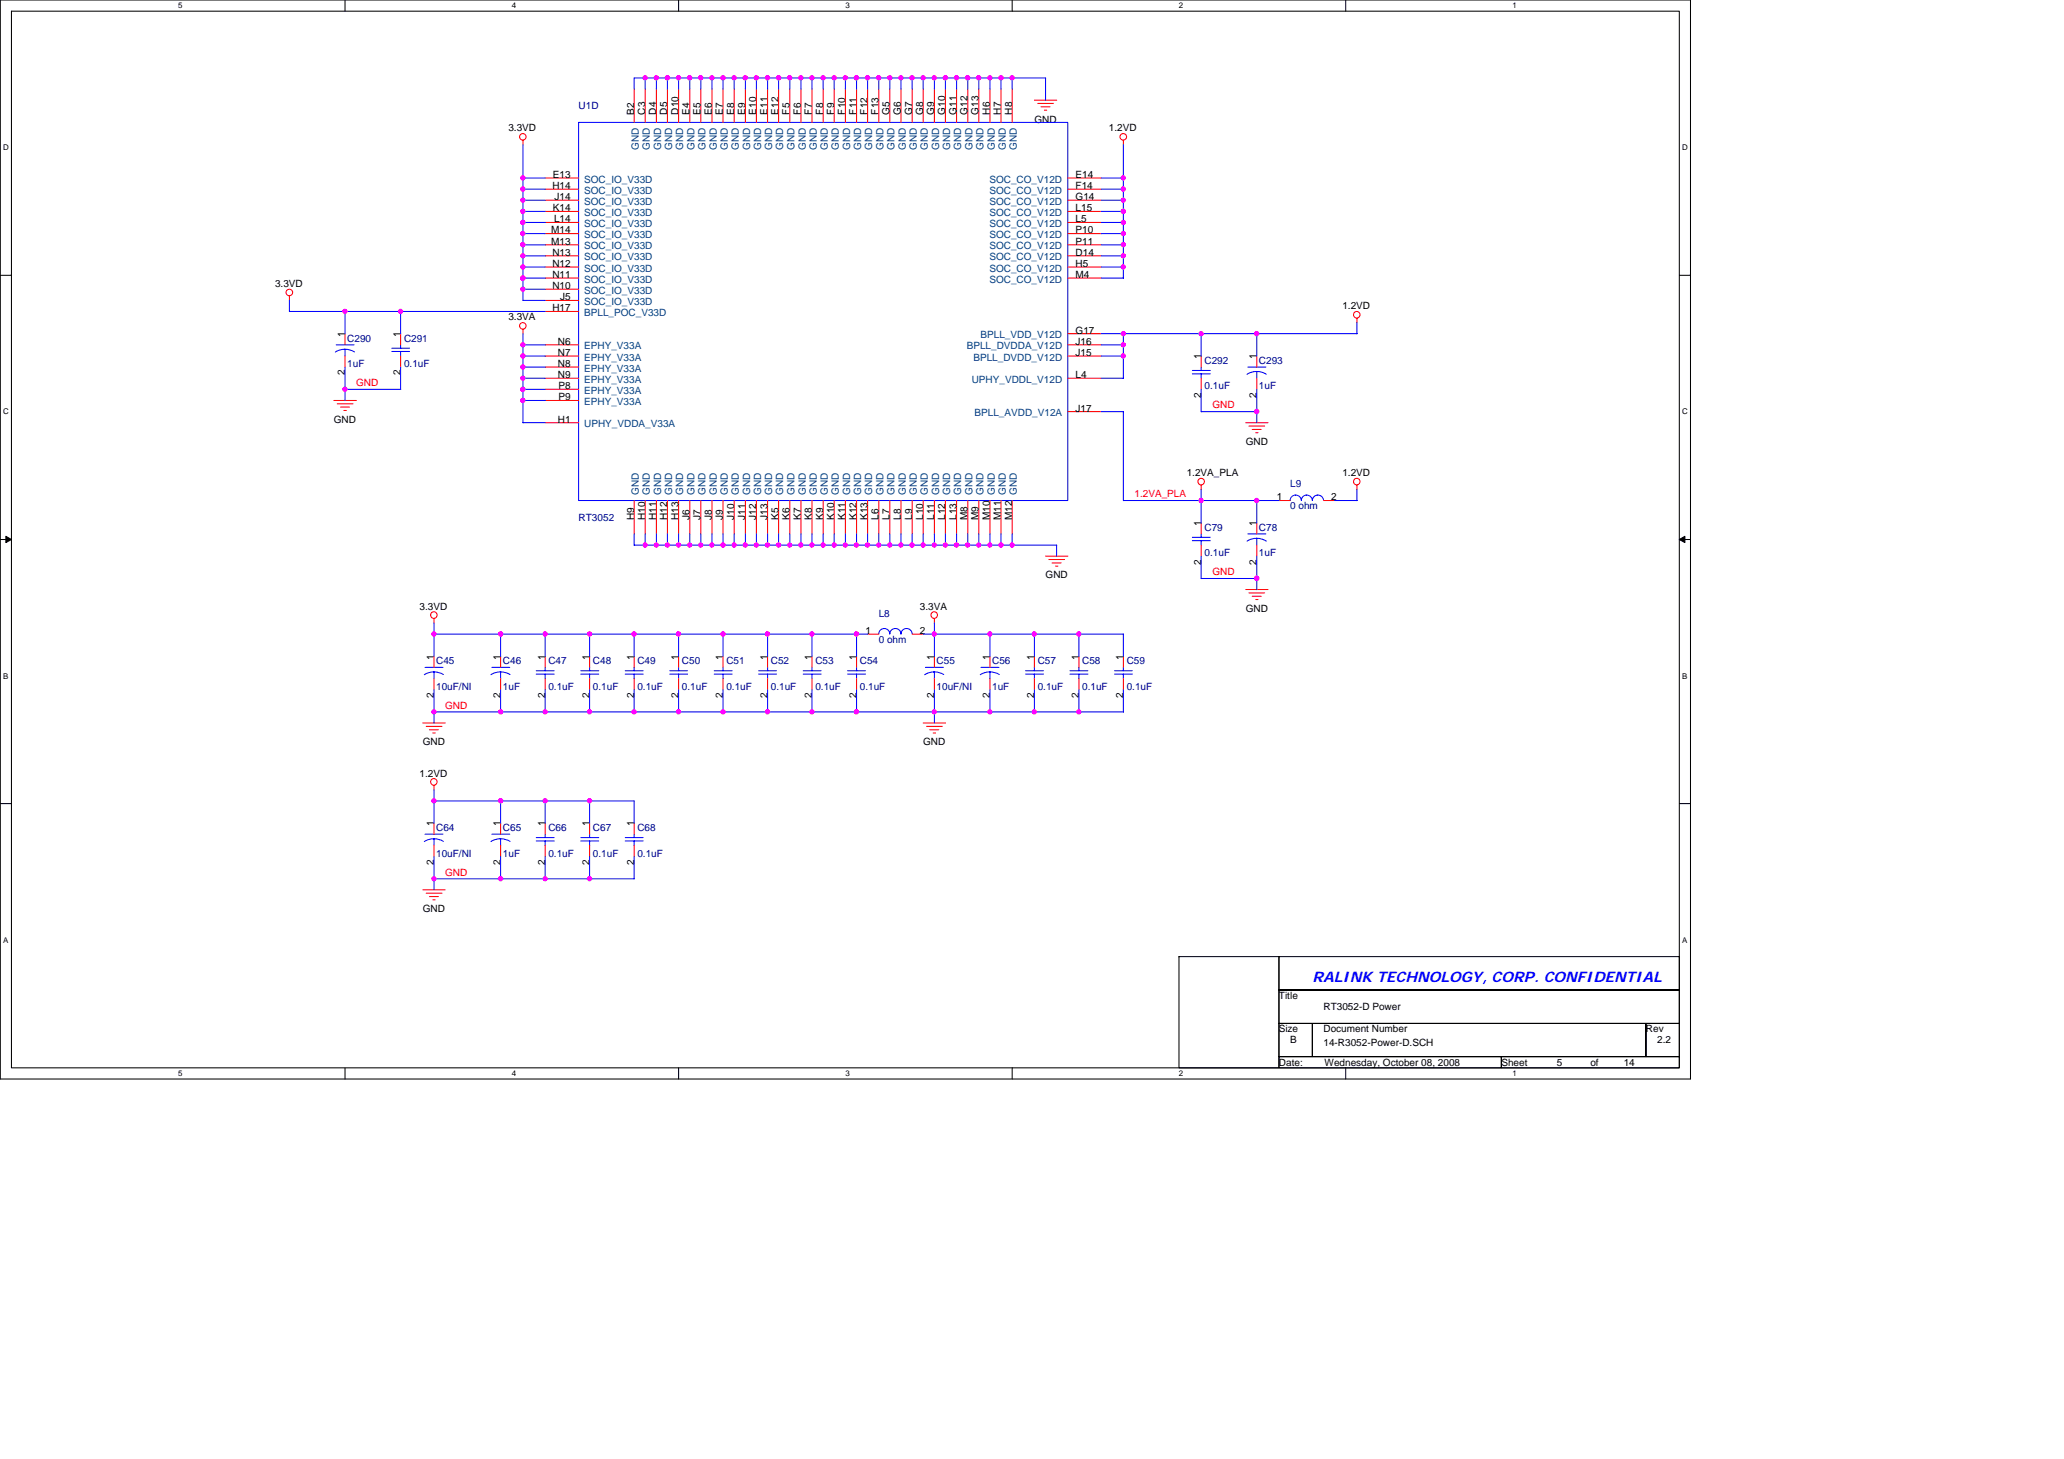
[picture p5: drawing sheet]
<svg xmlns="http://www.w3.org/2000/svg" width="297mm" height="210mm" viewBox="0 0 297 210" stroke-linecap="round" stroke-linejoin="round" font-family="sans-serif">
<path d="M0 0h243.3v155.2h-243.3zM1.6 1.6h240.1v152h-240.1z" fill="none" stroke="#000" stroke-width=".15"/>
<g fill="#fff">
<path d="M25.7 .2h.6v1.2h-.6z"/>
<path d="M25.7 153.8h.6v1.3h-.6z"/>
</g>
<path d="M49.7 0v1.6M49.7 153.6v1.6" fill="none" stroke="#000" stroke-width=".15"/>
<g fill="#fff">
<path d="M73.7 .2h.6v1.2h-.6z"/>
<path d="M73.7 153.8h.6v1.3h-.6z"/>
</g>
<path d="M97.7 0v1.6M97.7 153.6v1.6" fill="none" stroke="#000" stroke-width=".15"/>
<g fill="#fff">
<path d="M121.7 .2h.6v1.2h-.6z"/>
<path d="M121.7 153.8h.6v1.3h-.6z"/>
</g>
<path d="M145.7 0v1.6M145.7 153.6v1.6" fill="none" stroke="#000" stroke-width=".15"/>
<g fill="#fff">
<path d="M169.7 .2h.6v1.2h-.6z"/>
<path d="M169.7 153.8h.6v1.3h-.6z"/>
</g>
<path d="M193.7 0v1.6M193.7 153.6v1.6" fill="none" stroke="#000" stroke-width=".15"/>
<g fill="#fff">
<path d="M217.7 .2h.6v1.2h-.6z"/>
<path d="M217.7 153.8h.6v1.3h-.6z"/>
<path d="M.4 20.6h.8v1.3h-.8z"/>
<path d="M242.1 20.6h.8v1.3h-.8z"/>
<path d="M.4 58.6h.8v1.3h-.8z"/>
<path d="M242.1 58.6h.8v1.3h-.8z"/>
</g>
<path d="M0 39.6h1.6M241.7 39.6h1.6" fill="none" stroke="#000" stroke-width=".15"/>
<g fill="#fff">
<path d="M.4 96.6h.8v1.3h-.8z"/>
<path d="M242.1 96.6h.7v1.3h-.7z"/>
</g>
<path d="M0 77.6h1.6M241.7 77.6h1.6" fill="none" stroke="#000" stroke-width=".15"/>
<path d="M.8 77.2l.8 .4-.8 .5zM241.7 77.6l.8-.4v.9z" fill="#000" stroke="#000" stroke-width=".14"/>
<g fill="#fff">
<path d="M.4 134.6h.8v1.3h-.8z"/>
<path d="M242.1 134.6h.7v1.3h-.7z"/>
</g>
<path d="M0 115.6h1.6M241.7 115.6h1.6M169.7 137.6h14.4v16h-14.4zM184.1 137.6h57.6v4.8h-57.6zM184.1 142.4h57.6v4.8h-57.6zM184.1 147.2h4.8v4.8h-4.8zM184.1 152h32v1.6h-32zM188.9 147.2h48v4.8h-48zM216.1 152h25.6v1.6h-25.6zM236.9 147.2h4.8v4.8h-4.8z" fill="none" stroke="#000" stroke-width=".15"/>
<g fill="none" stroke="#f00" stroke-width=".15">
<path d="M91.3 12.8v4.8M92.9 12.8v4.8M94.5 12.8v4.8M96.1 12.8v4.8M97.7 12.8v4.8M99.3 12.8v4.8M100.9 12.8v4.8M102.5 12.8v4.8M104.1 12.8v4.8M105.7 12.8v4.8M107.3 12.8v4.8M108.9 12.8v4.8"/>
<path d="M110.5 12.8v4.8M112.1 12.8v4.8M113.7 12.8v4.8M115.3 12.8v4.8M116.9 12.8v4.8M118.5 12.8v4.8M120.1 12.8v4.8M121.7 12.8v4.8M123.3 12.8v4.8M124.9 12.8v4.8M126.5 12.8v4.8M128.1 12.8v4.8"/>
<path d="M129.7 12.8v4.8M131.3 12.8v4.8M132.9 12.8v4.8M134.5 12.8v4.8M136.1 12.8v4.8M137.7 12.8v4.8M139.3 12.8v4.8M140.9 12.8v4.8M142.5 12.8v4.8M144.1 12.8v4.8M145.7 12.8v4.8M148.9 14.4h3.2"/>
<path d="M149.3 14.9h2.3M149.8 15.4h1.3M150.3 15.9h.3M75.3 20.2v.6M78.5 25.6h4.8M78.5 27.2h4.8M78.5 28.8h4.8M78.5 30.4h4.8M78.5 32h4.8M78.5 33.6h4.8M78.5 35.2h4.8M78.5 36.8h4.8"/>
<path d="M78.5 38.4h4.8M153.7 25.6h4.8M153.7 27.2h4.8M153.7 28.8h4.8M153.7 30.4h4.8M153.7 32h4.8M153.7 33.6h4.8M153.7 35.2h4.8M153.7 36.8h4.8M153.7 38.4h4.8M161.7 20.2v.6M41.7 42.6v.6"/>
<path d="M48 57.6h3.3M48.5 58.1h2.3M49 58.6h1.3M49.5 59.1h.3M49.7 48v1.6M49.7 51.2v1.6M57.7 48v1.6M57.7 51.2v1.6M75.3 47.4v.6M78.5 57.6h4.8M78.5 49.6h4.8M78.5 51.2h4.8"/>
<path d="M78.5 54.4h4.8M78.5 40h4.8M78.5 52.8h4.8M78.5 56h4.8M78.5 44.8h4.8M78.5 43.2h4.8M78.5 41.6h4.8M153.7 49.6h4.8M153.7 51.2h4.8M153.7 54.4h4.8M153.7 40h4.8M153.7 59.2h4.8"/>
<path d="M153.7 48h4.8M172.9 51.2v1.6M172.9 54.4v1.6M180.9 51.2v1.6M180.9 54.4v1.6M195.3 45.8v.6M78.5 60.8h4.8M91.3 72v4.8M92.9 72v4.8M94.5 72v4.8M96.1 72v4.8M97.7 72v4.8"/>
<path d="M99.3 72v4.8M100.9 72v4.8M102.5 72v4.8M104.1 72v4.8M105.7 72v4.8M107.3 72v4.8M108.9 72v4.8M110.5 72v4.8M112.1 72v4.8M113.7 72v4.8M115.3 72v4.8M116.9 72v4.8"/>
<path d="M118.5 72v4.8M120.1 72v4.8M121.7 72v4.8M123.3 72v4.8M124.9 72v4.8M126.5 72v4.8M128.1 72v4.8M129.7 72v4.8M131.3 72v4.8M132.9 72v4.8M134.5 72v4.8M136.1 72v4.8"/>
<path d="M137.7 72v4.8M139.3 72v4.8M140.9 72v4.8M142.5 72v4.8M144.1 72v4.8M145.7 72v4.8M172.9 69.8v.6M172.9 75.2v1.6M172.9 78.4v1.6M179.3 60.8h3.2M179.7 61.3h2.3M180.2 61.8h1.3"/>
<path d="M180.7 62.3h.4M180.9 75.2v1.6M180.9 78.4v1.6M184.1 72h1.6M190.5 72h1.6M195.3 69.8v.6M62.5 89v.6M62.5 94.4v1.6M62.5 97.6v1.6M72 94.4v1.6M72 97.6v1.6M78.5 94.4v1.6"/>
<path d="M78.5 97.6v1.6M84.9 94.4v1.6M84.9 97.6v1.6M91.3 94.4v1.6M91.3 97.6v1.6M97.7 94.4v1.6M97.7 97.6v1.6M104.1 94.4v1.6M104.1 97.6v1.6M110.5 94.4v1.6M110.5 97.6v1.6M116.9 94.4v1.6"/>
<path d="M116.9 97.6v1.6M123.3 94.4v1.6M123.3 97.6v1.6M124.9 91.2h1.6M131.3 91.2h1.6M134.5 89v.6M134.5 94.4v1.6M134.5 97.6v1.6M142.5 94.4v1.6M142.5 97.6v1.6M148.9 94.4v1.6M148.9 97.6v1.6"/>
<path d="M150.5 80h3.2M150.9 80.5h2.3M151.4 81h1.3M151.9 81.4h.3M155.3 94.4v1.6M155.3 97.6v1.6M161.7 94.4v1.6M161.7 97.6v1.6M179.3 84.8h3.2M179.7 85.3h2.3M180.2 85.8h1.3M180.7 86.3h.4"/>
<path d="M60.9 104h3.2M61.3 104.5h2.3M61.8 105h1.3M62.3 105.5h.3M62.5 113v.6M62.5 118.4v1.6M72 118.4v1.6M78.5 118.4v1.6M84.9 118.4v1.6M91.3 118.4v1.6M132.9 104h3.2M133.3 104.5h2.3"/>
<path d="M133.8 105h1.3M134.3 105.5h.3M60.9 128h3.2M61.3 128.5h2.3M61.8 129h1.3M62.3 129.5h.3M62.5 121.6v1.6M72 121.6v1.6M78.5 121.6v1.6M84.9 121.6v1.6M91.3 121.6v1.6"/>
<circle cx="75.2" cy="19.7" r=".47"/>
<circle cx="161.7" cy="19.7" r=".47"/>
<circle cx="41.6" cy="42.1" r=".47"/>
<circle cx="75.2" cy="46.9" r=".47"/>
<circle cx="195.3" cy="45.3" r=".47"/>
<circle cx="172.9" cy="69.3" r=".47"/>
<circle cx="195.3" cy="69.3" r=".47"/>
<circle cx="62.4" cy="88.5" r=".47"/>
<circle cx="134.4" cy="88.5" r=".47"/>
<circle cx="62.4" cy="112.5" r=".47"/>
</g>
<g fill="none" stroke="#00f" stroke-width=".15">
<path d="M83.3 17.6h70.4v54.4h-70.4zM92.9 11.2v1.6M94.5 11.2v1.6M96.1 11.2v1.6M97.7 11.2v1.6M99.3 11.2v1.6M100.9 11.2v1.6M102.5 11.2v1.6M104.1 11.2v1.6M105.7 11.2v1.6M107.3 11.2v1.6M108.9 11.2v1.6"/>
<path d="M110.5 11.2v1.6M112.1 11.2v1.6M113.7 11.2v1.6M115.3 11.2v1.6M116.9 11.2v1.6M118.5 11.2v1.6M120.1 11.2v1.6M121.7 11.2v1.6M123.3 11.2v1.6M124.9 11.2v1.6M126.5 11.2v1.6M128.1 11.2v1.6"/>
<path d="M129.7 11.2v1.6M131.3 11.2v1.6M132.9 11.2v1.6M134.5 11.2v1.6M136.1 11.2v1.6M137.7 11.2v1.6M139.3 11.2v1.6M140.9 11.2v1.6M142.5 11.2v1.6M144.1 11.2v1.6M145.7 11.2v1.6M150.5 11.2v3.2"/>
<path d="M150.5 11.2h-59.2v1.6M75.3 20.8v22.4M75.3 32h3.2M75.3 36.8h3.2M75.3 33.6h3.2M75.3 27.2h3.2M75.3 35.2h3.2M75.3 38.4h3.2M75.3 25.6h3.2M75.3 30.4h3.2M75.3 28.8h3.2M158.5 32h3.2"/>
<path d="M158.5 36.8h3.2M158.5 33.6h3.2M158.5 27.2h3.2M158.5 35.2h3.2M158.5 38.4h3.2M158.5 25.6h3.2M158.5 30.4h3.2M158.5 28.8h3.2M161.7 20.8v19.2M41.7 44.8h36.8M41.7 43.2v1.6M48.4 49.6h2.5"/>
<path d="M49.7 44.8v3.2M49.7 50.2v1M49.7 52.8v4.8M49.7 56h8M51 50.6l-.6-.3-.8-.1a2.43 2.43 0 0 0-1.3 .5M56.4 50.1h2.5M56.4 50.6h2.5M57.7 44.8v3.2M57.7 49.6v.5M57.7 50.6v.6M57.7 52.8v3.2M75.2 56h3.3"/>
<path d="M75.2 43.2h3.3M75.3 49.6h3.2M75.3 52.8h3.2M75.3 48v12.8M75.3 57.6h3.2M75.3 54.4h3.2M75.3 51.2h3.2M75.3 40h3.2M75.3 41.6h3.2M158.5 49.6h3.2M158.5 54.4h3.2M158.5 51.2h3.2"/>
<path d="M158.5 40h3.2M158.5 48h36.8M158.5 59.2h3.2M161.7 48v6.4M161.7 59.2v12.8M171.6 53.3h2.6M171.6 53.8h2.6M172.9 48v3.2M172.9 52.8v.5M172.9 53.8v.6M172.9 56v3.2M172.9 59.2h8"/>
<path d="M179.5 53.8a2.43 2.43 0 0 1 1.3-.4l.8 .1 .6 .3M179.6 52.8h2.6M180.9 48v3.2M180.9 53.4v1M180.9 56v4.8M195.3 46.4v1.6M75.3 60.8h3.2M91.3 76.8v1.6h60.8M92.9 76.8v1.6M94.5 76.8v1.6M96.1 76.8v1.6M97.7 76.8v1.6"/>
<path d="M99.3 76.8v1.6M100.9 76.8v1.6M102.5 76.8v1.6M104.1 76.8v1.6M105.7 76.8v1.6M107.3 76.8v1.6M108.9 76.8v1.6M110.5 76.8v1.6M112.1 76.8v1.6M113.7 76.8v1.6M115.3 76.8v1.6M116.9 76.8v1.6"/>
<path d="M118.5 76.8v1.6M120.1 76.8v1.6M121.7 76.8v1.6M123.3 76.8v1.6M124.9 76.8v1.6M126.5 76.8v1.6M128.1 76.8v1.6M129.7 76.8v1.6M131.3 76.8v1.6M132.9 76.8v1.6M134.5 76.8v1.6M136.1 76.8v1.6"/>
<path d="M137.7 76.8v1.6M139.3 76.8v1.6M140.9 76.8v1.6M142.5 76.8v1.6M144.1 76.8v1.6M145.7 76.8v1.6M152.1 78.4v1.6M161.7 72h22.4M171.6 77.3h2.6M171.6 77.8h2.6M172.9 70.4v4.8M172.9 76.8v.5"/>
<path d="M172.9 77.8v.6M179.5 77.9a2.43 2.43 0 0 1 1.3-.5l.8 .1 .6 .4M179.6 76.8h2.6M180.9 72v3.2M180.9 77.4v1M185.7 72a.81 .81 0 0 1 .8-.8 .81 .81 0 0 1 .8 .8 .79 .79 0 0 1 .8-.8 .79 .79 0 0 1 .8 .8 .81 .81 0 0 1 .8-.8 .81 .81 0 0 1 .8 .8M192.1 72h3.2M195.3 70.4v1.6M61.2 96h2.6M62.5 89.6v4.8M62.5 96.7v.9M62.5 99.2v4.8"/>
<path d="M62.5 91.2h62.4M63.8 97l-.6-.2-.8-.1a2.43 2.43 0 0 0-1.3 .4M70.8 96h2.6M72 91.2v3.2M72 96.7v.9M72 99.2v3.2M73.4 97l-.6-.2-.8-.1a2.43 2.43 0 0 0-1.3 .4M77.2 96.5h2.6M77.2 97h2.6M78.5 91.2v3.2M78.5 96v.5M78.5 97v.6"/>
<path d="M78.5 99.2v3.2M83.6 96.5h2.6M83.6 97h2.6M84.9 91.2v3.2M84.9 96v.5M84.9 97v.6M84.9 99.2v3.2M90 96.5h2.6M90 97h2.6M91.3 91.2v3.2M91.3 96v.5M91.3 97v.6"/>
<path d="M91.3 99.2v3.2M96.4 96.5h2.6M96.4 97h2.6M97.7 91.2v3.2M97.7 96v.5M97.7 97v.6M97.7 99.2v3.2M102.8 96.5h2.6M102.8 97h2.6M104.1 91.2v3.2M104.1 96v.5M104.1 97v.6"/>
<path d="M104.1 99.2v3.2M109.2 96.5h2.6M109.2 97h2.6M110.5 91.2v3.2M110.5 96v.5M110.5 97v.6M110.5 99.2v3.2M115.6 96.5h2.6M115.6 97h2.6M116.9 91.2v3.2M116.9 96v.5M116.9 97v.6"/>
<path d="M116.9 99.2v3.2M122 96.5h2.6M122 97h2.6M123.3 91.2v3.2M123.3 96v.5M123.3 97v.6M123.3 99.2v3.2M126.5 91.2a.79 .79 0 0 1 .8-.8 .79 .79 0 0 1 .8 .8 .8 .8 0 0 1 .8-.8 .8 .8 0 0 1 .8 .8 .8 .8 0 0 1 .8-.8 .8 .8 0 0 1 .8 .8M132.9 91.2h28.8M133.2 96h2.6M134.5 89.6v4.8M134.5 96.7v.9"/>
<path d="M134.5 99.2v4.8M135.8 97l-.6-.2-.8-.1a2.43 2.43 0 0 0-1.3 .4M141.2 96h2.6M142.5 91.2v3.2M142.5 96.7v.9M142.5 99.2v3.2M143.8 97l-.6-.2-.8-.1a2.43 2.43 0 0 0-1.3 .4M147.6 96.5h2.6M147.6 97h2.6M148.9 91.2v3.2M148.9 96v.5M148.9 97v.6"/>
<path d="M148.9 99.2v3.2M154 96.5h2.6M154 97h2.6M155.3 91.2v3.2M155.3 96v.5M155.3 97v.6M155.3 99.2v3.2M160.4 96.5h2.6M160.4 97h2.6M161.7 91.2v3.2M161.7 96v.5M161.7 97v.6"/>
<path d="M161.7 99.2v3.2M172.9 80v3.2M172.9 83.2h8M180.9 80v4.8M62.5 113.6v4.8M62.5 115.2h28.8v3.2M62.5 102.4h99.2M72 115.2v3.2M78.5 115.2v3.2M78.5 120v.5M84.9 115.2v3.2M84.9 120v.5"/>
<path d="M91.3 120v.5M61.2 120h2.6M62.5 120.7v.9M62.5 123.2v4.8M62.5 126.4h28.8M63.8 121.1l-.6-.3-.8-.1a2.43 2.43 0 0 0-1.3 .4M70.8 120h2.6M72 120.7v.9M72 123.2v3.2M73.4 121.1l-.6-.3-.8-.1a2.43 2.43 0 0 0-1.3 .4M77.2 120.5h2.6M77.2 121h2.6"/>
<path d="M78.5 121v.6M78.5 123.2v3.2M83.6 120.5h2.6M83.6 121h2.6M84.9 121v.6M84.9 123.2v3.2M90 120.5h2.6M90 121h2.6M91.3 121v.6M91.3 123.2v3.2"/>
</g>
<g fill="#f0f" stroke="#f0f" stroke-width=".15">
<circle cx="123.3" cy="102.4" r=".31"/>
<circle cx="110.5" cy="102.4" r=".31"/>
<circle cx="78.4" cy="115.2" r=".32"/>
<circle cx="78.4" cy="91.2" r=".32"/>
<circle cx="62.4" cy="115.2" r=".32"/>
<circle cx="72" cy="115.2" r=".32"/>
<circle cx="84.8" cy="115.2" r=".32"/>
<circle cx="148.8" cy="91.2" r=".32"/>
<circle cx="134.4" cy="91.2" r=".32"/>
<circle cx="142.5" cy="91.2" r=".32"/>
<circle cx="123.2" cy="91.2" r=".32"/>
<circle cx="155.3" cy="91.2" r=".32"/>
<circle cx="75.2" cy="25.6" r=".31"/>
<circle cx="75.2" cy="40" r=".32"/>
<circle cx="75.2" cy="41.6" r=".31"/>
<circle cx="107.2" cy="11.2" r=".32"/>
<circle cx="110.4" cy="11.2" r=".32"/>
<circle cx="115.2" cy="11.2" r=".32"/>
<circle cx="120.1" cy="11.2" r=".32"/>
<circle cx="123.2" cy="11.2" r=".32"/>
<circle cx="142.5" cy="11.2" r=".32"/>
<circle cx="75.2" cy="57.6" r=".31"/>
<circle cx="75.2" cy="51.2" r=".32"/>
<circle cx="75.2" cy="52.8" r=".31"/>
<circle cx="75.2" cy="49.6" r=".31"/>
<circle cx="75.2" cy="54.4" r=".31"/>
<circle cx="75.2" cy="56" r=".32"/>
<circle cx="123.3" cy="78.4" r=".31"/>
<circle cx="124.8" cy="11.2" r=".32"/>
<circle cx="110.5" cy="78.4" r=".31"/>
<circle cx="137.6" cy="11.2" r=".32"/>
<circle cx="129.6" cy="11.2" r=".32"/>
<circle cx="136.1" cy="78.4" r=".31"/>
<circle cx="100.8" cy="78.4" r=".31"/>
<circle cx="104" cy="11.2" r=".32"/>
<circle cx="145.7" cy="78.4" r=".31"/>
<circle cx="99.2" cy="11.2" r=".32"/>
<circle cx="131.3" cy="78.4" r=".31"/>
<circle cx="161.6" cy="27.2" r=".32"/>
<circle cx="161.6" cy="32" r=".32"/>
<circle cx="161.6" cy="35.2" r=".32"/>
<circle cx="161.7" cy="30.4" r=".31"/>
<circle cx="161.7" cy="38.4" r=".31"/>
<circle cx="161.7" cy="33.6" r=".31"/>
<circle cx="161.7" cy="36.8" r=".31"/>
<circle cx="161.7" cy="28.8" r=".31"/>
<circle cx="161.7" cy="25.6" r=".31"/>
<circle cx="49.6" cy="44.8" r=".31"/>
<circle cx="57.6" cy="44.8" r=".31"/>
<circle cx="161.7" cy="49.6" r=".31"/>
<circle cx="161.6" cy="51.2" r=".32"/>
<circle cx="172.8" cy="48" r=".32"/>
<circle cx="180.8" cy="48" r=".32"/>
<circle cx="161.6" cy="48" r=".32"/>
<circle cx="172.8" cy="72" r=".32"/>
<circle cx="180.8" cy="72" r=".32"/>
<circle cx="91.2" cy="91.2" r=".32"/>
<circle cx="72.1" cy="102.4" r=".31"/>
<circle cx="78.4" cy="102.4" r=".31"/>
<circle cx="118.5" cy="78.4" r=".31"/>
<circle cx="132.8" cy="11.2" r=".32"/>
<circle cx="139.2" cy="11.2" r=".32"/>
<circle cx="72.1" cy="126.4" r=".31"/>
<circle cx="78.4" cy="126.4" r=".31"/>
<circle cx="104.1" cy="78.4" r=".31"/>
<circle cx="104.1" cy="102.4" r=".31"/>
<circle cx="116.8" cy="78.4" r=".31"/>
<circle cx="107.3" cy="78.4" r=".31"/>
<circle cx="75.2" cy="32" r=".32"/>
<circle cx="97.6" cy="102.4" r=".31"/>
<circle cx="108.8" cy="78.4" r=".31"/>
<circle cx="75.2" cy="30.4" r=".31"/>
<circle cx="128.1" cy="78.4" r=".31"/>
<circle cx="84.8" cy="126.4" r=".31"/>
<circle cx="124.8" cy="78.4" r=".31"/>
<circle cx="62.4" cy="126.4" r=".31"/>
<circle cx="116.8" cy="91.2" r=".32"/>
<circle cx="113.6" cy="78.4" r=".31"/>
<circle cx="84.8" cy="91.2" r=".32"/>
<circle cx="84.8" cy="102.4" r=".31"/>
<circle cx="112.1" cy="78.4" r=".31"/>
<circle cx="144.1" cy="11.2" r=".32"/>
<circle cx="96" cy="11.2" r=".32"/>
<circle cx="148.8" cy="102.4" r=".31"/>
<circle cx="180.8" cy="59.2" r=".32"/>
<circle cx="104" cy="91.2" r=".32"/>
<circle cx="137.7" cy="78.4" r=".31"/>
<circle cx="134.5" cy="78.4" r=".31"/>
<circle cx="144.1" cy="78.4" r=".31"/>
<circle cx="134.5" cy="102.4" r=".31"/>
<circle cx="142.5" cy="102.4" r=".31"/>
<circle cx="180.8" cy="83.2" r=".32"/>
<circle cx="92.8" cy="78.4" r=".31"/>
<circle cx="94.5" cy="78.4" r=".31"/>
<circle cx="126.5" cy="78.4" r=".31"/>
<circle cx="62.4" cy="102.4" r=".31"/>
<circle cx="62.4" cy="91.2" r=".32"/>
<circle cx="72" cy="91.2" r=".32"/>
<circle cx="75.2" cy="28.8" r=".31"/>
<circle cx="97.6" cy="11.2" r=".32"/>
<circle cx="108.8" cy="11.2" r=".32"/>
<circle cx="155.3" cy="102.4" r=".31"/>
<circle cx="75.2" cy="27.2" r=".32"/>
<circle cx="75.2" cy="38.4" r=".31"/>
<circle cx="116.8" cy="102.4" r=".31"/>
<circle cx="105.6" cy="11.2" r=".32"/>
<circle cx="102.4" cy="11.2" r=".32"/>
<circle cx="97.6" cy="91.2" r=".32"/>
<circle cx="112.1" cy="11.2" r=".32"/>
<circle cx="99.3" cy="78.4" r=".31"/>
<circle cx="132.8" cy="78.4" r=".31"/>
<circle cx="136.1" cy="11.2" r=".32"/>
<circle cx="102.5" cy="78.4" r=".31"/>
<circle cx="131.2" cy="11.2" r=".32"/>
<circle cx="128.1" cy="11.2" r=".32"/>
<circle cx="121.6" cy="11.2" r=".32"/>
<circle cx="94.4" cy="11.2" r=".32"/>
<circle cx="49.6" cy="56" r=".32"/>
<circle cx="126.4" cy="11.2" r=".32"/>
<circle cx="115.3" cy="78.4" r=".31"/>
<circle cx="142.5" cy="78.4" r=".31"/>
<circle cx="110.4" cy="91.2" r=".32"/>
<circle cx="75.2" cy="36.8" r=".31"/>
<circle cx="105.6" cy="78.4" r=".31"/>
<circle cx="140.8" cy="78.4" r=".31"/>
<circle cx="134.4" cy="11.2" r=".32"/>
<circle cx="113.6" cy="11.2" r=".32"/>
<circle cx="140.8" cy="11.2" r=".32"/>
<circle cx="75.2" cy="35.2" r=".32"/>
<circle cx="92.8" cy="11.2" r=".32"/>
<circle cx="121.6" cy="78.4" r=".31"/>
<circle cx="139.3" cy="78.4" r=".31"/>
<circle cx="96.1" cy="78.4" r=".31"/>
<circle cx="75.2" cy="33.6" r=".31"/>
<circle cx="145.6" cy="11.2" r=".32"/>
<circle cx="120.1" cy="78.4" r=".31"/>
<circle cx="116.8" cy="11.2" r=".32"/>
<circle cx="97.6" cy="78.4" r=".31"/>
<circle cx="129.7" cy="78.4" r=".31"/>
<circle cx="100.8" cy="11.2" r=".32"/>
<circle cx="91.2" cy="102.4" r=".31"/>
<circle cx="118.4" cy="11.2" r=".32"/>
</g>
<text font-size="2.1" fill="#00f" x="188.9" y="141.3">RALINK TECHNOLOGY, CORP. CONFIDENTIAL</text>
<g font-size="1.4" fill="#000080">
<text x="83.3" y="15.7">U1D</text>
<text x="50" y="49.1">C290</text>
<text x="50" y="52.8">1uF</text>
<text x="58.1" y="49.1">C291</text>
<text x="58.1" y="52.8">0.1uF</text>
<text x="173.4" y="52.3">C292</text>
<text x="181.2" y="52.3">C293</text>
<text x="173.4" y="56">0.1uF</text>
<text x="181.2" y="56">1uF</text>
<text x="185.7" y="70.1">L9</text>
<text x="83.3" y="74.9">RT3052</text>
<text x="173.4" y="76.3">C79</text>
<text x="181.2" y="76.3">C78</text>
<text x="185.7" y="73.3">0 ohm</text>
<text x="173.4" y="80">0.1uF</text>
<text x="181.2" y="80">1uF</text>
<text x="126.5" y="88.8">L8</text>
<text x="62.8" y="95.5">C45</text>
<text x="72.4" y="95.5">C46</text>
<text x="78.9" y="95.5">C47</text>
<text x="85.3" y="95.5">C48</text>
<text x="91.7" y="95.5">C49</text>
<text x="98.1" y="95.5">C50</text>
<text x="104.5" y="95.5">C51</text>
<text x="110.9" y="95.5">C52</text>
<text x="117.3" y="95.5">C53</text>
<text x="123.7" y="95.5">C54</text>
<text x="126.5" y="92.5">0 ohm</text>
<text x="134.8" y="95.5">C55</text>
<text x="142.8" y="95.5">C56</text>
<text x="149.3" y="95.5">C57</text>
<text x="155.7" y="95.5">C58</text>
<text x="162.2" y="95.5">C59</text>
<text x="62.8" y="99.2">10uF/NI</text>
<text x="72.4" y="99.2">1uF</text>
<text x="78.9" y="99.2">0.1uF</text>
<text x="85.3" y="99.2">0.1uF</text>
<text x="91.7" y="99.2">0.1uF</text>
<text x="98.1" y="99.2">0.1uF</text>
<text x="104.5" y="99.2">0.1uF</text>
<text x="110.9" y="99.2">0.1uF</text>
<text x="117.3" y="99.2">0.1uF</text>
<text x="123.7" y="99.2">0.1uF</text>
<text x="134.8" y="99.2">10uF/NI</text>
<text x="142.8" y="99.2">1uF</text>
<text x="149.3" y="99.2">0.1uF</text>
<text x="155.7" y="99.2">0.1uF</text>
<text x="162.2" y="99.2">0.1uF</text>
<text x="62.8" y="119.5">C64</text>
<text x="72.4" y="119.5">C65</text>
<text x="78.9" y="119.5">C66</text>
<text x="85.3" y="119.5">C67</text>
<text x="91.7" y="119.5">C68</text>
<text x="62.8" y="123.2">10uF/NI</text>
<text x="72.4" y="123.2">1uF</text>
<text x="78.9" y="123.2">0.1uF</text>
<text x="85.3" y="123.2">0.1uF</text>
<text x="91.7" y="123.2">0.1uF</text>
</g>
<g font-size="1.4">
<text x="91.2" y="16.5" transform="rotate(-90 91.2 16.5)">B2</text>
<text x="92.8" y="16.5" transform="rotate(-90 92.8 16.5)">C3</text>
<text x="94.4" y="16.5" transform="rotate(-90 94.4 16.5)">D4</text>
<text x="96" y="16.5" transform="rotate(-90 96 16.5)">D5</text>
<text x="97.6" y="16.5" transform="rotate(-90 97.6 16.5)">D10</text>
<text x="99.2" y="16.5" transform="rotate(-90 99.2 16.5)">E4</text>
<text x="100.8" y="16.5" transform="rotate(-90 100.8 16.5)">E5</text>
<text x="102.4" y="16.5" transform="rotate(-90 102.4 16.5)">E6</text>
<text x="104" y="16.5" transform="rotate(-90 104 16.5)">E7</text>
<text x="105.6" y="16.5" transform="rotate(-90 105.6 16.5)">E8</text>
<text x="107.2" y="16.5" transform="rotate(-90 107.2 16.5)">E9</text>
<text x="108.8" y="16.5" transform="rotate(-90 108.8 16.5)">E10</text>
<text x="110.4" y="16.5" transform="rotate(-90 110.4 16.5)">E11</text>
<text x="112" y="16.5" transform="rotate(-90 112 16.5)">E12</text>
<text x="113.6" y="16.5" transform="rotate(-90 113.6 16.5)">F5</text>
<text x="115.2" y="16.5" transform="rotate(-90 115.2 16.5)">F6</text>
<text x="116.8" y="16.5" transform="rotate(-90 116.8 16.5)">F7</text>
<text x="118.4" y="16.5" transform="rotate(-90 118.4 16.5)">F8</text>
<text x="120" y="16.5" transform="rotate(-90 120 16.5)">F9</text>
<text x="121.6" y="16.5" transform="rotate(-90 121.6 16.5)">F10</text>
<text x="123.3" y="16.5" transform="rotate(-90 123.3 16.5)">F11</text>
<text x="124.8" y="16.5" transform="rotate(-90 124.8 16.5)">F12</text>
<text x="126.4" y="16.5" transform="rotate(-90 126.4 16.5)">F13</text>
<text x="128" y="16.5" transform="rotate(-90 128 16.5)">G5</text>
<text x="129.6" y="16.5" transform="rotate(-90 129.6 16.5)">G6</text>
<text x="131.3" y="16.5" transform="rotate(-90 131.3 16.5)">G7</text>
<text x="132.8" y="16.5" transform="rotate(-90 132.8 16.5)">G8</text>
<text x="134.4" y="16.5" transform="rotate(-90 134.4 16.5)">G9</text>
<text x="136" y="16.5" transform="rotate(-90 136 16.5)">G10</text>
<text x="137.6" y="16.5" transform="rotate(-90 137.6 16.5)">G11</text>
<text x="139.3" y="16.5" transform="rotate(-90 139.3 16.5)">G12</text>
<text x="140.8" y="16.5" transform="rotate(-90 140.8 16.5)">G13</text>
<text x="142.4" y="16.5" transform="rotate(-90 142.4 16.5)">H6</text>
<text x="144" y="16.5" transform="rotate(-90 144 16.5)">H7</text>
<text x="145.6" y="16.5" transform="rotate(-90 145.6 16.5)">H8</text>
<text x="148.9" y="17.6">GND</text>
<text x="73.2" y="18.9">3.3VD</text>
<text x="159.6" y="18.9">1.2VD</text>
<text x="79.5" y="27.2">H14</text>
<text x="79.6" y="25.6">E13</text>
<text x="79.8" y="28.8">J14</text>
<text x="154.8" y="25.6">E14</text>
<text x="154.8" y="27.2">F14</text>
<text x="154.8" y="28.8">G14</text>
<text x="79.3" y="33.6">M14</text>
<text x="79.3" y="35.2">M13</text>
<text x="79.6" y="30.4">K14</text>
<text x="79.7" y="32">L14</text>
<text x="154.8" y="30.4">L15</text>
<text x="154.8" y="32">L5</text>
<text x="154.8" y="33.6">P10</text>
<text x="154.8" y="35.2">P11</text>
<text x="39.6" y="41.3">3.3VD</text>
<text x="79.5" y="38.4">N12</text>
<text x="79.5" y="36.8">N13</text>
<text x="79.5" y="40">N11</text>
<text x="79.5" y="41.6">N10</text>
<text x="154.8" y="40">M4</text>
<text x="154.8" y="36.8">D14</text>
<text x="154.8" y="38.4">H5</text>
<text x="73.2" y="46.1">3.3VA</text>
<text x="79.5" y="44.8">H17</text>
<text x="80.6" y="43.2">J5</text>
<text x="154.8" y="48">G17</text>
<text x="193.2" y="44.5">1.2VD</text>
<text x="49.6" y="48.5" transform="rotate(-90 49.6 48.5)">1</text>
<text x="57.6" y="48.5" transform="rotate(-90 57.6 48.5)">1</text>
<text x="80.3" y="49.6">N6</text>
<text x="80.3" y="51.2">N7</text>
<text x="80.3" y="52.8">N8</text>
<text x="154.8" y="51.2">J15</text>
<text x="154.8" y="49.6">J16</text>
<text x="172.8" y="51.7" transform="rotate(-90 172.8 51.7)">1</text>
<text x="180.8" y="51.7" transform="rotate(-90 180.8 51.7)">1</text>
<text x="49.6" y="54" transform="rotate(-90 49.6 54)">2</text>
<text x="57.6" y="54" transform="rotate(-90 57.6 54)">2</text>
<text x="80.3" y="54.4">N9</text>
<text x="80.4" y="56">P8</text>
<text x="80.4" y="57.6">P9</text>
<text x="154.8" y="54.4">L4</text>
<text x="154.8" y="59.2">J17</text>
<text x="172.8" y="57.2" transform="rotate(-90 172.8 57.2)">2</text>
<text x="180.8" y="57.2" transform="rotate(-90 180.8 57.2)">2</text>
<text x="48" y="60.8">GND</text>
<text x="80.3" y="60.8">H1</text>
<text x="179.3" y="64">GND</text>
<text x="170.8" y="68.5">1.2VA_PLA</text>
<text x="183.7" y="72">1</text>
<text x="191.6" y="72">2</text>
<text x="193.2" y="68.5">1.2VD</text>
<text x="91.2" y="74.8" transform="rotate(-90 91.2 74.8)">H9</text>
<text x="92.8" y="74.8" transform="rotate(-90 92.8 74.8)">H10</text>
<text x="94.4" y="74.8" transform="rotate(-90 94.4 74.8)">H11</text>
<text x="96" y="74.8" transform="rotate(-90 96 74.8)">H12</text>
<text x="97.6" y="74.8" transform="rotate(-90 97.6 74.8)">H13</text>
<text x="99.2" y="74.8" transform="rotate(-90 99.2 74.8)">J6</text>
<text x="100.8" y="74.8" transform="rotate(-90 100.8 74.8)">J7</text>
<text x="102.4" y="74.8" transform="rotate(-90 102.4 74.8)">J8</text>
<text x="104" y="74.8" transform="rotate(-90 104 74.8)">J9</text>
<text x="105.6" y="74.8" transform="rotate(-90 105.6 74.8)">J10</text>
<text x="107.2" y="74.8" transform="rotate(-90 107.2 74.8)">J11</text>
<text x="108.8" y="74.8" transform="rotate(-90 108.8 74.8)">J12</text>
<text x="110.4" y="74.8" transform="rotate(-90 110.4 74.8)">J13</text>
<text x="112" y="74.8" transform="rotate(-90 112 74.8)">K5</text>
<text x="113.6" y="74.8" transform="rotate(-90 113.6 74.8)">K6</text>
<text x="115.2" y="74.8" transform="rotate(-90 115.2 74.8)">K7</text>
<text x="116.8" y="74.8" transform="rotate(-90 116.8 74.8)">K8</text>
<text x="118.4" y="74.8" transform="rotate(-90 118.4 74.8)">K9</text>
<text x="120" y="74.8" transform="rotate(-90 120 74.8)">K10</text>
<text x="121.6" y="74.8" transform="rotate(-90 121.6 74.8)">K11</text>
<text x="123.3" y="74.8" transform="rotate(-90 123.3 74.8)">K12</text>
<text x="124.8" y="74.8" transform="rotate(-90 124.8 74.8)">K13</text>
<text x="126.4" y="74.8" transform="rotate(-90 126.4 74.8)">L6</text>
<text x="128" y="74.8" transform="rotate(-90 128 74.8)">L7</text>
<text x="129.6" y="74.8" transform="rotate(-90 129.6 74.8)">L8</text>
<text x="131.3" y="74.8" transform="rotate(-90 131.3 74.8)">L9</text>
<text x="132.8" y="74.8" transform="rotate(-90 132.8 74.8)">L10</text>
<text x="134.4" y="74.8" transform="rotate(-90 134.4 74.8)">L11</text>
<text x="136" y="74.8" transform="rotate(-90 136 74.8)">L12</text>
<text x="137.6" y="74.8" transform="rotate(-90 137.6 74.8)">L13</text>
<text x="139.3" y="74.8" transform="rotate(-90 139.3 74.8)">M8</text>
<text x="140.8" y="74.8" transform="rotate(-90 140.8 74.8)">M9</text>
<text x="142.4" y="74.8" transform="rotate(-90 142.4 74.8)">M10</text>
<text x="144" y="74.8" transform="rotate(-90 144 74.8)">M11</text>
<text x="145.6" y="74.8" transform="rotate(-90 145.6 74.8)">M12</text>
<text x="172.8" y="75.7" transform="rotate(-90 172.8 75.7)">1</text>
<text x="180.8" y="75.7" transform="rotate(-90 180.8 75.7)">1</text>
<text x="150.5" y="83.2">GND</text>
<text x="172.8" y="81.2" transform="rotate(-90 172.8 81.2)">2</text>
<text x="180.8" y="81.2" transform="rotate(-90 180.8 81.2)">2</text>
<text x="60.4" y="87.7">3.3VD</text>
<text x="132.4" y="87.7">3.3VA</text>
<text x="179.3" y="88">GND</text>
<text x="62.4" y="94.9" transform="rotate(-90 62.4 94.9)">1</text>
<text x="72" y="94.9" transform="rotate(-90 72 94.9)">1</text>
<text x="78.4" y="94.9" transform="rotate(-90 78.4 94.9)">1</text>
<text x="84.8" y="94.9" transform="rotate(-90 84.8 94.9)">1</text>
<text x="91.2" y="94.9" transform="rotate(-90 91.2 94.9)">1</text>
<text x="97.6" y="94.9" transform="rotate(-90 97.6 94.9)">1</text>
<text x="104" y="94.9" transform="rotate(-90 104 94.9)">1</text>
<text x="110.4" y="94.9" transform="rotate(-90 110.4 94.9)">1</text>
<text x="116.8" y="94.9" transform="rotate(-90 116.8 94.9)">1</text>
<text x="123.3" y="94.9" transform="rotate(-90 123.3 94.9)">1</text>
<text x="124.5" y="91.2">1</text>
<text x="132.4" y="91.2">2</text>
<text x="134.4" y="94.9" transform="rotate(-90 134.4 94.9)">1</text>
<text x="142.4" y="94.9" transform="rotate(-90 142.4 94.9)">1</text>
<text x="148.8" y="94.9" transform="rotate(-90 148.8 94.9)">1</text>
<text x="155.3" y="94.9" transform="rotate(-90 155.3 94.9)">1</text>
<text x="161.6" y="94.9" transform="rotate(-90 161.6 94.9)">1</text>
<text x="62.4" y="100.4" transform="rotate(-90 62.4 100.4)">2</text>
<text x="72" y="100.4" transform="rotate(-90 72 100.4)">2</text>
<text x="78.4" y="100.4" transform="rotate(-90 78.4 100.4)">2</text>
<text x="84.8" y="100.4" transform="rotate(-90 84.8 100.4)">2</text>
<text x="91.2" y="100.4" transform="rotate(-90 91.2 100.4)">2</text>
<text x="97.6" y="100.4" transform="rotate(-90 97.6 100.4)">2</text>
<text x="104" y="100.4" transform="rotate(-90 104 100.4)">2</text>
<text x="110.4" y="100.4" transform="rotate(-90 110.4 100.4)">2</text>
<text x="116.8" y="100.4" transform="rotate(-90 116.8 100.4)">2</text>
<text x="123.3" y="100.4" transform="rotate(-90 123.3 100.4)">2</text>
<text x="134.4" y="100.4" transform="rotate(-90 134.4 100.4)">2</text>
<text x="142.4" y="100.4" transform="rotate(-90 142.4 100.4)">2</text>
<text x="148.8" y="100.4" transform="rotate(-90 148.8 100.4)">2</text>
<text x="155.3" y="100.4" transform="rotate(-90 155.3 100.4)">2</text>
<text x="161.6" y="100.4" transform="rotate(-90 161.6 100.4)">2</text>
<text x="60.9" y="107.2">GND</text>
<text x="132.9" y="107.2">GND</text>
<text x="60.4" y="111.7">1.2VD</text>
<text x="62.4" y="118.9" transform="rotate(-90 62.4 118.9)">1</text>
<text x="72" y="118.9" transform="rotate(-90 72 118.9)">1</text>
<text x="78.4" y="118.9" transform="rotate(-90 78.4 118.9)">1</text>
<text x="84.8" y="118.9" transform="rotate(-90 84.8 118.9)">1</text>
<text x="91.2" y="118.9" transform="rotate(-90 91.2 118.9)">1</text>
<text x="62.4" y="124.4" transform="rotate(-90 62.4 124.4)">2</text>
<text x="72" y="124.4" transform="rotate(-90 72 124.4)">2</text>
<text x="78.4" y="124.4" transform="rotate(-90 78.4 124.4)">2</text>
<text x="84.8" y="124.4" transform="rotate(-90 84.8 124.4)">2</text>
<text x="91.2" y="124.4" transform="rotate(-90 91.2 124.4)">2</text>
<text x="60.9" y="131.2">GND</text>
<text x="184.1" y="143.7">Title</text>
<text x="184.1" y="148.5">Size</text>
<text x="190.5" y="148.5">Document Number</text>
<text x="190.5" y="145.3">RT3052-D Power</text>
<text x="236.9" y="148.5">Rev</text>
<text x="184.1" y="153.3">Date:</text>
<text x="185.7" y="150.1">B</text>
<text x="190.5" y="150.4">14-R3052-Power-D.SCH</text>
<text x="190.6" y="153.3">Wednesday, October 08, 2008</text>
<text x="216.1" y="153.3">Sheet</text>
<text x="224.1" y="153.3">5</text>
<text x="228.9" y="153.3">of</text>
<text x="233.7" y="153.3">14</text>
<text x="238.5" y="150.1">2.2</text>
</g>
<g font-size="1.4" fill="#004080">
<text x="91.9" y="21.6" transform="rotate(-90 91.9 21.6)">GND</text>
<text x="93.5" y="21.6" transform="rotate(-90 93.5 21.6)">GND</text>
<text x="95.1" y="21.6" transform="rotate(-90 95.1 21.6)">GND</text>
<text x="96.7" y="21.6" transform="rotate(-90 96.7 21.6)">GND</text>
<text x="98.3" y="21.6" transform="rotate(-90 98.3 21.6)">GND</text>
<text x="99.9" y="21.6" transform="rotate(-90 99.9 21.6)">GND</text>
<text x="101.5" y="21.6" transform="rotate(-90 101.5 21.6)">GND</text>
<text x="103.1" y="21.6" transform="rotate(-90 103.1 21.6)">GND</text>
<text x="104.7" y="21.6" transform="rotate(-90 104.7 21.6)">GND</text>
<text x="106.3" y="21.6" transform="rotate(-90 106.3 21.6)">GND</text>
<text x="107.9" y="21.6" transform="rotate(-90 107.9 21.6)">GND</text>
<text x="109.5" y="21.6" transform="rotate(-90 109.5 21.6)">GND</text>
<text x="111.1" y="21.6" transform="rotate(-90 111.1 21.6)">GND</text>
<text x="112.7" y="21.6" transform="rotate(-90 112.7 21.6)">GND</text>
<text x="114.3" y="21.6" transform="rotate(-90 114.3 21.6)">GND</text>
<text x="115.9" y="21.6" transform="rotate(-90 115.9 21.6)">GND</text>
<text x="117.5" y="21.6" transform="rotate(-90 117.5 21.6)">GND</text>
<text x="119.1" y="21.6" transform="rotate(-90 119.1 21.6)">GND</text>
<text x="120.7" y="21.6" transform="rotate(-90 120.7 21.6)">GND</text>
<text x="122.3" y="21.6" transform="rotate(-90 122.3 21.6)">GND</text>
<text x="123.9" y="21.6" transform="rotate(-90 123.9 21.6)">GND</text>
<text x="125.5" y="21.6" transform="rotate(-90 125.5 21.6)">GND</text>
<text x="127.1" y="21.6" transform="rotate(-90 127.1 21.6)">GND</text>
<text x="128.7" y="21.6" transform="rotate(-90 128.7 21.6)">GND</text>
<text x="130.3" y="21.6" transform="rotate(-90 130.3 21.6)">GND</text>
<text x="131.9" y="21.6" transform="rotate(-90 131.9 21.6)">GND</text>
<text x="133.5" y="21.6" transform="rotate(-90 133.5 21.6)">GND</text>
<text x="135.1" y="21.6" transform="rotate(-90 135.1 21.6)">GND</text>
<text x="136.7" y="21.6" transform="rotate(-90 136.7 21.6)">GND</text>
<text x="138.3" y="21.6" transform="rotate(-90 138.3 21.6)">GND</text>
<text x="139.9" y="21.6" transform="rotate(-90 139.9 21.6)">GND</text>
<text x="141.5" y="21.6" transform="rotate(-90 141.5 21.6)">GND</text>
<text x="143.1" y="21.6" transform="rotate(-90 143.1 21.6)">GND</text>
<text x="144.7" y="21.6" transform="rotate(-90 144.7 21.6)">GND</text>
<text x="146.3" y="21.6" transform="rotate(-90 146.3 21.6)">GND</text>
<text x="84.1" y="26.3">SOC_IO_V33D</text>
<text x="84.1" y="27.9">SOC_IO_V33D</text>
<text x="84.1" y="29.5">SOC_IO_V33D</text>
<text x="142.4" y="29.5">SOC_CO_V12D</text>
<text x="142.4" y="26.3">SOC_CO_V12D</text>
<text x="142.4" y="27.9">SOC_CO_V12D</text>
<text x="84.1" y="32.7">SOC_IO_V33D</text>
<text x="84.1" y="31.1">SOC_IO_V33D</text>
<text x="84.1" y="34.3">SOC_IO_V33D</text>
<text x="84.1" y="35.9">SOC_IO_V33D</text>
<text x="142.4" y="31.1">SOC_CO_V12D</text>
<text x="142.4" y="32.7">SOC_CO_V12D</text>
<text x="142.4" y="34.3">SOC_CO_V12D</text>
<text x="142.4" y="35.9">SOC_CO_V12D</text>
<text x="84.1" y="39.1">SOC_IO_V33D</text>
<text x="84.1" y="37.5">SOC_IO_V33D</text>
<text x="84.1" y="40.7">SOC_IO_V33D</text>
<text x="142.4" y="40.7">SOC_CO_V12D</text>
<text x="142.4" y="37.5">SOC_CO_V12D</text>
<text x="142.4" y="39.1">SOC_CO_V12D</text>
<text x="84.1" y="45.5">BPLL_POC_V33D</text>
<text x="84.1" y="42.3">SOC_IO_V33D</text>
<text x="84.1" y="43.9">SOC_IO_V33D</text>
<text x="84.1" y="53.5">EPHY_V33A</text>
<text x="84.1" y="50.3">EPHY_V33A</text>
<text x="84.1" y="51.9">EPHY_V33A</text>
<text x="139.1" y="50.3">BPLL_DVDDA_V12D</text>
<text x="140.1" y="51.9">BPLL_DVDD_V12D</text>
<text x="141.1" y="48.7">BPLL_VDD_V12D</text>
<text x="84.1" y="55.1">EPHY_V33A</text>
<text x="84.1" y="56.7">EPHY_V33A</text>
<text x="84.1" y="58.3">EPHY_V33A</text>
<text x="139.8" y="55.1">UPHY_VDDL_V12D</text>
<text x="140.2" y="59.9">BPLL_AVDD_V12A</text>
<text x="84.1" y="61.5">UPHY_VDDA_V33A</text>
<text x="91.9" y="71.2" transform="rotate(-90 91.9 71.2)">GND</text>
<text x="93.5" y="71.2" transform="rotate(-90 93.5 71.2)">GND</text>
<text x="95.1" y="71.2" transform="rotate(-90 95.1 71.2)">GND</text>
<text x="96.7" y="71.2" transform="rotate(-90 96.7 71.2)">GND</text>
<text x="98.3" y="71.2" transform="rotate(-90 98.3 71.2)">GND</text>
<text x="99.9" y="71.2" transform="rotate(-90 99.9 71.2)">GND</text>
<text x="101.5" y="71.2" transform="rotate(-90 101.5 71.2)">GND</text>
<text x="103.1" y="71.2" transform="rotate(-90 103.1 71.2)">GND</text>
<text x="104.7" y="71.2" transform="rotate(-90 104.7 71.2)">GND</text>
<text x="106.3" y="71.2" transform="rotate(-90 106.3 71.2)">GND</text>
<text x="107.9" y="71.2" transform="rotate(-90 107.9 71.2)">GND</text>
<text x="109.5" y="71.2" transform="rotate(-90 109.5 71.2)">GND</text>
<text x="111.1" y="71.2" transform="rotate(-90 111.1 71.2)">GND</text>
<text x="112.7" y="71.2" transform="rotate(-90 112.7 71.2)">GND</text>
<text x="114.3" y="71.2" transform="rotate(-90 114.3 71.2)">GND</text>
<text x="115.9" y="71.2" transform="rotate(-90 115.9 71.2)">GND</text>
<text x="117.5" y="71.2" transform="rotate(-90 117.5 71.2)">GND</text>
<text x="119.1" y="71.2" transform="rotate(-90 119.1 71.2)">GND</text>
<text x="120.7" y="71.2" transform="rotate(-90 120.7 71.2)">GND</text>
<text x="122.3" y="71.2" transform="rotate(-90 122.3 71.2)">GND</text>
<text x="123.9" y="71.2" transform="rotate(-90 123.9 71.2)">GND</text>
<text x="125.5" y="71.2" transform="rotate(-90 125.5 71.2)">GND</text>
<text x="127.1" y="71.2" transform="rotate(-90 127.1 71.2)">GND</text>
<text x="128.7" y="71.2" transform="rotate(-90 128.7 71.2)">GND</text>
<text x="130.3" y="71.2" transform="rotate(-90 130.3 71.2)">GND</text>
<text x="131.9" y="71.2" transform="rotate(-90 131.9 71.2)">GND</text>
<text x="133.5" y="71.2" transform="rotate(-90 133.5 71.2)">GND</text>
<text x="135.1" y="71.2" transform="rotate(-90 135.1 71.2)">GND</text>
<text x="136.7" y="71.2" transform="rotate(-90 136.7 71.2)">GND</text>
<text x="138.3" y="71.2" transform="rotate(-90 138.3 71.2)">GND</text>
<text x="140" y="71.2" transform="rotate(-90 140 71.2)">GND</text>
<text x="141.5" y="71.2" transform="rotate(-90 141.5 71.2)">GND</text>
<text x="143.1" y="71.2" transform="rotate(-90 143.1 71.2)">GND</text>
<text x="144.7" y="71.2" transform="rotate(-90 144.7 71.2)">GND</text>
<text x="146.3" y="71.2" transform="rotate(-90 146.3 71.2)">GND</text>
</g>
<g font-size="1.4" fill="#f00">
<text x="51.3" y="55.5">GND</text>
<text x="174.5" y="58.7">GND</text>
<text x="163.3" y="71.5">1.2VA_PLA</text>
<text x="174.5" y="82.7">GND</text>
<text x="64" y="102">GND</text>
<text x="64" y="126">GND</text>
</g>
<g font-size="1.1">
<text x="25.7" y="1.2">5</text>
<text x="73.7" y="1.2">4</text>
<text x="121.7" y="1.2">3</text>
<text x="169.7" y="1.2">2</text>
<text x="217.7" y="1.2">1</text>
<text x=".4" y="21.6">D</text>
<text x="242.1" y="21.6">D</text>
<text x=".4" y="59.6">C</text>
<text x="242.1" y="59.6">C</text>
<text x=".4" y="97.6">B</text>
<text x="242.1" y="97.6">B</text>
<text x=".4" y="135.6">A</text>
<text x="242.1" y="135.6">A</text>
<text x="25.7" y="154.8">5</text>
<text x="73.7" y="154.8">4</text>
<text x="121.7" y="154.8">3</text>
<text x="169.7" y="154.8">2</text>
<text x="217.7" y="154.8">1</text>
</g>
</svg>
